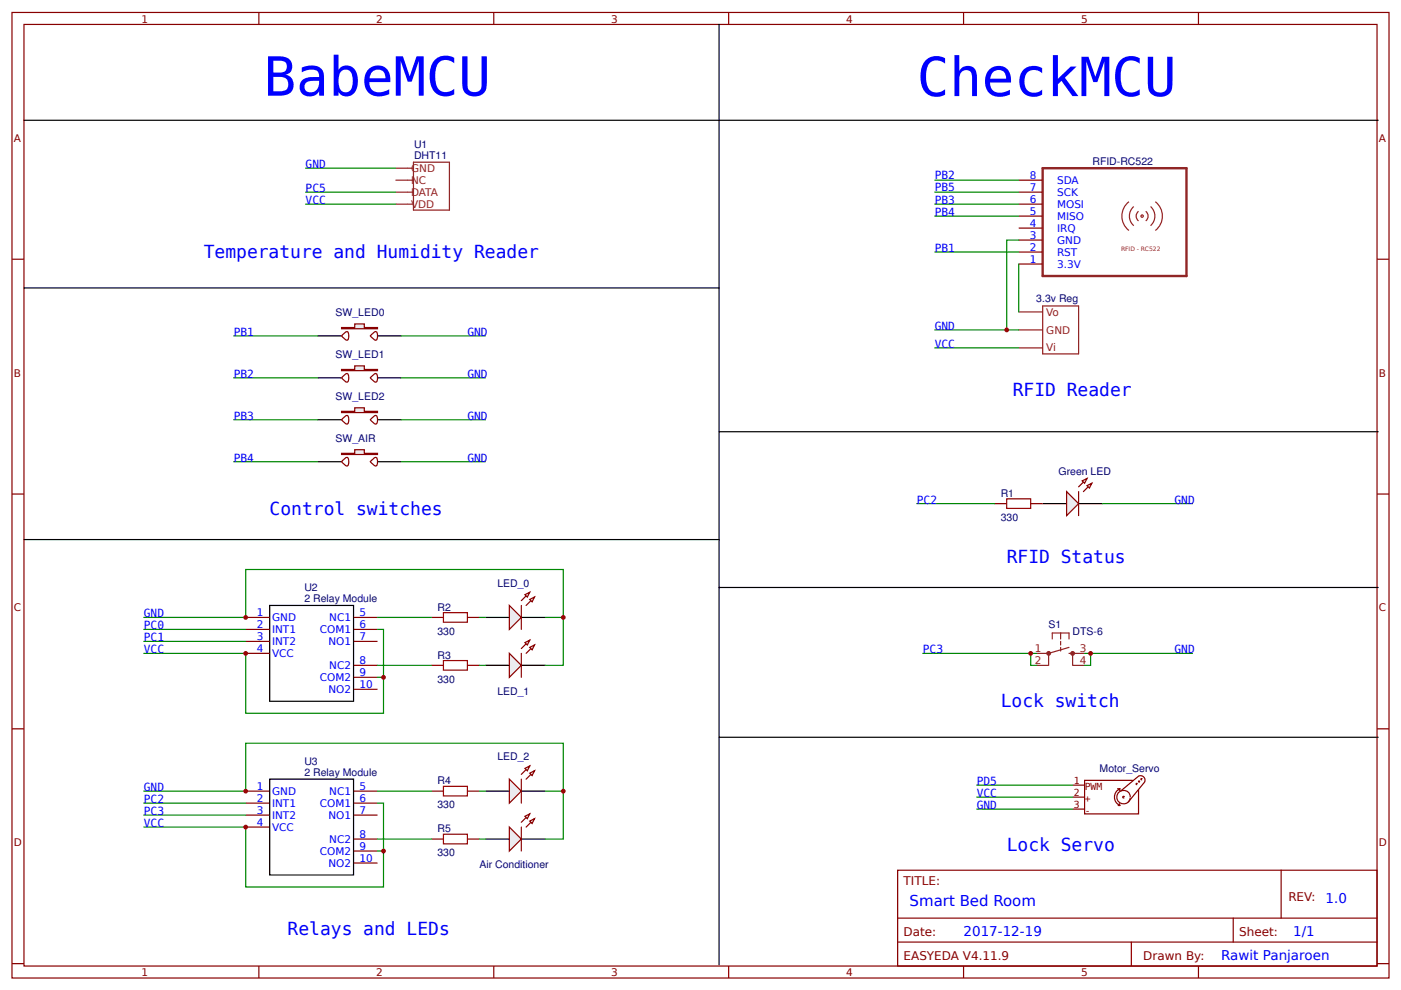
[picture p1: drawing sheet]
<svg xmlns="http://www.w3.org/2000/svg" width="312mm" height="220mm" viewBox="0 0 312 220" stroke-linecap="round" stroke-linejoin="round" font-family="sans-serif">
<g fill="none" stroke="#800" stroke-width=".27">
<path d="M2.7 2.8h306.4v214.9h-306.4zM5.3 5.4h301.1v209.7h-301.1zM57.6 2.8v2.6M109.9 2.8v2.6M162.2 2.8v2.6M214.4 2.8v2.6M266.7 2.8v2.6M2.7 57.7h2.6M226.7 40.1h5.3M226.7 42.8h5.3M226.7 45.4h5.3M226.7 48.1h5.3"/>
<path d="M226.7 50.8h5.3M226.7 56.1h5.3M226.7 58.8h5.3M226.7 53.4h5.3M306.4 57.7h2.7M2.7 110h2.6M306.4 110h2.7M2.7 162.3h2.6M306.4 162.3h2.7M199.8 193.7h106.6v21.4h-106.6zM285.1 193.7v10.7M2.7 214.5h2.6"/>
<path d="M57.6 215.1v2.6M109.9 215.1v2.6M162.2 215.1v2.6M199.8 204.4h106.6M199.8 209.7h106.6M214.4 215.1v2.6M251.8 209.7v5.4M266.7 215.1v2.6M274.4 204.4v5.3M306.4 214.5h2.7"/>
</g>
<path d="M232 37.4h32v24h-32z" fill="none" stroke="#8d2323" stroke-width=".53"/>
<g fill="none" stroke="#8d2323" stroke-width=".27">
<path d="M251.2 44.9a4 4 0 0 0 0 6.4M252.3 46a2.83 2.83 0 0 0 0 4.2M253.4 47a1.33 1.33 0 0 0 0 2.2M255 47a1.33 1.33 0 0 1 0 2.2M256 46a2.84 2.84 0 0 1 0 4.2M257.1 44.9a4 4 0 0 1 0 6.4M226.7 69.4h5.3M226.7 73.4h5.3M226.7 77.4h5.3M232 68.1h8v10.7h-8z"/>
<circle cx="254.2" cy="48.1" r=".27"/>
</g>
<path d="M208 40.1h18.7M208 42.8h18.7M208 45.4h18.7M208 48.1h18.7M208 56.1h18.7M226.7 53.4h-2.7v20h2.7M226.7 58.8v10.6M208 77.4h18.7M208 73.4h16" fill="none" stroke="#080" stroke-width=".27"/>
<circle cx="224" cy="73.4" r=".53" fill="#c00"/>
<g fill="none" stroke="#840000" stroke-width=".27">
<path d="M238.7 174.8h2.7M238.7 177.5h2.7M248.7 175.6h.5M248.8 179.3h.4M249.1 178.9l.1 .4M249.2 175.6l-.1 .4M249.2 175.6a2.03 2.03 0 0 0-1.2 1.9 2.03 2.03 0 0 0 1.2 1.8M249.4 176.1l4-3.3a.99 .99 0 0 1 1.1 .2 .99 .99 0 0 1 .2 1.1l-3.6 4.4M250.2 177.5l-.2-.2-.1 .1 .1 .2h.2M251.5 177.5a1.49 1.49 0 0 0-2.2-1.4 1.49 1.49 0 0 0-.1 2.6 1.49 1.49 0 0 0 2.3-1.1M252 173.7h-10.6v7.5h12v-5.3M253.1 174.5h-.3l.3 .1"/>
<path d="M253.6 174l-.2-.1 .2 .2M254.2 173.5l-.3-.1 .2 .1M238.7 180.1h2.7"/>
</g>
<path d="M205.4 145.5h24M230.7 145.5h-1.3v2.6h1.3M217.4 174.8h21.3M217.4 177.5h21.3M217.4 180.1h21.3" fill="none" stroke="#080" stroke-width=".27"/>
<path d="M230.7 145.5h2.7M233.4 145.5v2.6h-2.7M234.2 142.3v-1.4h3.7v1.4M236 140.9v1.4M236 142.8v.8M236 144.1v.8M237.9 145.5h3.5M237.9 144.1l-4.5 1.4M238.7 145.5v2.6h2.7" fill="none" stroke="#8d2323" stroke-width=".27"/>
<g fill="none" stroke="#8d2323" stroke-width=".53">
<circle cx="233.4" cy="145.5" r=".27"/>
<circle cx="238.7" cy="145.5" r=".27"/>
</g>
<circle cx="229.4" cy="145.5" r=".53" fill="#c00"/>
<path d="M241.4 145.5h1.3v2.6h-1.3M242.7 145.5h22.7" fill="none" stroke="#080" stroke-width=".27"/>
<circle cx="242.7" cy="145.5" r=".53" fill="#c00"/>
<path d="M232 112.1h5.4M240 112.1h5.4" fill="none" stroke="#000" stroke-width=".27"/>
<path d="M237.4 109.5l2.6 2.6-2.6 2.7z" fill="#efefef" stroke="#800" stroke-width=".27"/>
<path d="M241.9 106.5l-1.9 1.9M243 107.6l-1.9 1.9" fill="none" stroke="#800" stroke-width=".27"/>
<g fill="#efefef" stroke="#800" stroke-width=".27">
<path d="M241.9 108.1l1.1-.5-.6 1.1z"/>
<path d="M240.8 107.1l1.1-.6-.5 1.1z"/>
</g>
<path d="M221.4 112.1h2.6M229.4 112.1h2.6M240 109.5v5.3" fill="none" stroke="#800" stroke-width=".27"/>
<path d="M224 111.1h5.4v2.1h-5.4z" fill="none" stroke="#a00000" stroke-width=".27"/>
<path d="M68 37.4h20M68 42.8h20M68 45.4h20M204 112.1h17.4M245.4 112.1h20" fill="none" stroke="#080" stroke-width=".27"/>
<path d="M88 37.4h4M92 36.1h8v10.7h-8zM88 45.4h4M88 42.8h4M88 40.1h4" fill="none" stroke="#8d2323" stroke-width=".27"/>
<path d="M70.7 74.8h5.3M84 74.8h5.3" fill="none" stroke="#000" stroke-width=".27"/>
<path d="M76 72.9h2.9v-.8h2.2v.8h2.9v.3h-8z" fill="#efefef" stroke="#800" stroke-width=".27"/>
<path d="M76.3 74.4l.7-.5 .3-.1a1.59 1.59 0 0 1 0 1.9l-.7-.3-.6-.6zM82.7 74.4l.7-.5 .3-.1a1.59 1.59 0 0 1 0 1.9l-.7-.3-.6-.6z" fill="none" stroke="#800" stroke-width=".27"/>
<path d="M70.7 84.1h5.3M84 84.1h5.3" fill="none" stroke="#000" stroke-width=".27"/>
<path d="M76 82.3h2.9v-.8h2.2v.8h2.9v.2h-8z" fill="#efefef" stroke="#800" stroke-width=".27"/>
<path d="M76.3 83.8l.7-.6h.3a1.59 1.59 0 0 1 0 1.9l-.7-.3-.6-.7zM82.7 83.8l.7-.6h.3a1.59 1.59 0 0 1 0 1.9l-.7-.3-.6-.7z" fill="none" stroke="#800" stroke-width=".27"/>
<path d="M70.7 93.5h5.3M84 93.5h5.3" fill="none" stroke="#000" stroke-width=".27"/>
<path d="M76 91.6h2.9v-.8h2.2v.8h2.9v.3h-8z" fill="#efefef" stroke="#800" stroke-width=".27"/>
<path d="M76.3 93.1l.7-.6h.3a1.59 1.59 0 0 1 0 1.9l-.7-.3-.6-.6zM82.7 93.1l.7-.6h.3a1.59 1.59 0 0 1 0 1.9l-.7-.3-.6-.6z" fill="none" stroke="#800" stroke-width=".27"/>
<path d="M70.7 102.8h5.3M84 102.8h5.3" fill="none" stroke="#000" stroke-width=".27"/>
<path d="M76 100.9h2.9v-.8h2.2v.8h2.9v.3h-8z" fill="#efefef" stroke="#800" stroke-width=".27"/>
<path d="M76.3 102.4l.7-.5 .3-.1a1.59 1.59 0 0 1 0 1.9l-.7-.3-.6-.6zM82.7 102.4l.7-.5 .3-.1a1.59 1.59 0 0 1 0 1.9l-.7-.3-.6-.6zM54.7 137.5h5.3M78.7 137.5h5.3M54.7 140.1h5.3M54.7 142.8h5.3M54.7 145.5h5.3M78.7 140.1h5.3M78.7 142.8h5.3M78.7 148.1h5.3M78.7 150.8h5.3M78.7 153.5h5.3" fill="none" stroke="#800" stroke-width=".27"/>
<path d="M52 74.8h18.7M89.3 74.8h18.7M52 84.1h18.7M52 93.5h18.7M89.3 84.1h18.7M89.3 93.5h18.7M52 102.8h18.7M89.3 102.8h18.7" fill="none" stroke="#080" stroke-width=".27"/>
<path d="M60 134.8h18.7v21.3h-18.7zM108 137.5h5.3M116 137.5h5.3" fill="none" stroke="#000" stroke-width=".27"/>
<path d="M113.3 134.8l2.7 2.7-2.7 2.6z" fill="#efefef" stroke="#800" stroke-width=".27"/>
<path d="M117.9 131.9l-1.9 1.8M118.9 132.9l-1.8 1.9" fill="none" stroke="#800" stroke-width=".27"/>
<g fill="#efefef" stroke="#800" stroke-width=".27">
<path d="M117.9 133.5l1-.6-.5 1.1z"/>
<path d="M116.8 132.4l1.1-.5-.6 1z"/>
</g>
<path d="M96 137.5h2.7M104 137.5h2.7M116 134.8v5.3" fill="none" stroke="#800" stroke-width=".27"/>
<path d="M98.7 136.4h5.3v2.1h-5.3z" fill="none" stroke="#a00000" stroke-width=".27"/>
<path d="M84 137.5h12" fill="none" stroke="#080" stroke-width=".27"/>
<path d="M108 148.1h5.3M116 148.1h5.3" fill="none" stroke="#000" stroke-width=".27"/>
<path d="M113.3 145.5l2.7 2.6-2.7 2.7z" fill="#efefef" stroke="#800" stroke-width=".27"/>
<path d="M117.9 142.5l-1.9 1.9M118.9 143.6l-1.8 1.9" fill="none" stroke="#800" stroke-width=".27"/>
<g fill="#efefef" stroke="#800" stroke-width=".27">
<path d="M117.9 144.1l1-.5-.5 1.1z"/>
<path d="M116.8 143.1l1.1-.6-.6 1.1z"/>
</g>
<path d="M96 148.1h2.7M104 148.1h2.7M116 145.5v5.3" fill="none" stroke="#800" stroke-width=".27"/>
<path d="M98.7 147.1h5.3v2.1h-5.3z" fill="none" stroke="#a00000" stroke-width=".27"/>
<path d="M32 137.5h22.7v-10.7h70.6v21.3h-4M121.3 137.5h4M84 148.1h12" fill="none" stroke="#080" stroke-width=".27"/>
<circle cx="125.3" cy="137.5" r=".53" fill="#c00"/>
<path d="M84 140.1h1.3v18.7h-30.6v-13.3h-22.7M84 150.8h1.3" fill="none" stroke="#080" stroke-width=".27"/>
<circle cx="85.3" cy="150.8" r=".53" fill="#c00"/>
<path d="M106.7 137.5h1.3M106.7 148.1h1.3" fill="none" stroke="#080" stroke-width=".27"/>
<path d="M60 173.5h18.7v21.3h-18.7zM108 176.1h5.3M116 176.1h5.3" fill="none" stroke="#000" stroke-width=".27"/>
<path d="M54.7 176.1h5.3M54.7 178.8h5.3M78.7 176.1h5.3M78.7 178.8h5.3M54.7 181.5h5.3M54.7 184.1h5.3M78.7 181.5h5.3M78.7 186.8h5.3M78.7 189.5h5.3M78.7 192.1h5.3" fill="none" stroke="#800" stroke-width=".27"/>
<path d="M113.3 173.5l2.7 2.6-2.7 2.7z" fill="#efefef" stroke="#800" stroke-width=".27"/>
<path d="M117.9 170.5l-1.9 1.9M118.9 171.6l-1.8 1.9" fill="none" stroke="#800" stroke-width=".27"/>
<g fill="#efefef" stroke="#800" stroke-width=".27">
<path d="M117.9 172.1l1-.5-.5 1.1z"/>
<path d="M116.8 171.1l1.1-.6-.6 1.1z"/>
</g>
<path d="M96 176.1h2.7M104 176.1h2.7M116 173.5v5.3" fill="none" stroke="#800" stroke-width=".27"/>
<path d="M98.7 175.1h5.3v2.1h-5.3z" fill="none" stroke="#a00000" stroke-width=".27"/>
<path d="M84 176.1h12" fill="none" stroke="#080" stroke-width=".27"/>
<path d="M108 186.8h5.3M116 186.8h5.3" fill="none" stroke="#000" stroke-width=".27"/>
<path d="M113.3 184.1l2.7 2.7-2.7 2.7z" fill="#efefef" stroke="#800" stroke-width=".27"/>
<path d="M117.9 181.2l-1.9 1.9M118.9 182.3l-1.8 1.8" fill="none" stroke="#800" stroke-width=".27"/>
<g fill="#efefef" stroke="#800" stroke-width=".27">
<path d="M117.9 182.8l1-.5-.5 1z"/>
<path d="M116.8 181.7l1.1-.5-.6 1.1z"/>
</g>
<path d="M96 186.8h2.7M104 186.8h2.7M116 184.1v5.4" fill="none" stroke="#800" stroke-width=".27"/>
<path d="M98.7 185.7h5.3v2.2h-5.3z" fill="none" stroke="#a00000" stroke-width=".27"/>
<path d="M32 176.1h22.7v-10.6h70.6v21.3h-4M121.3 176.1h4M84 186.8h12" fill="none" stroke="#080" stroke-width=".27"/>
<circle cx="125.3" cy="176.1" r=".53" fill="#c00"/>
<path d="M84 178.8h1.3v18.7h-30.6v-13.4h-22.7M84 189.5h1.3" fill="none" stroke="#080" stroke-width=".27"/>
<circle cx="85.3" cy="189.5" r=".53" fill="#c00"/>
<path d="M32 140.1h22.7M32 142.8h22.7M106.7 176.1h1.3M106.7 186.8h1.3" fill="none" stroke="#080" stroke-width=".27"/>
<g fill="#c00">
<circle cx="54.7" cy="145.5" r=".53"/>
<circle cx="54.7" cy="137.5" r=".53"/>
<circle cx="54.7" cy="176.1" r=".53"/>
</g>
<path d="M32 178.8h22.7M32 181.5h22.7" fill="none" stroke="#080" stroke-width=".27"/>
<circle cx="54.7" cy="184.1" r=".53" fill="#c00"/>
<path d="M160 5.4v209.4M5.3 26.8h301.4M5.3 64.1h154.7M160 96.1h146.7M5.3 120.1h154.7M160 130.8h146.7M160 164.1h146.7" fill="none" stroke="#000" stroke-width=".27"/>
<g font-size="12" fill="#00f">
<text x="58.7" y="21.3">BabeMCU</text>
<text x="204" y="21.4">CheckMCU</text>
</g>
<g font-size="4" fill="#00f">
<text x="45.3" y="57.4">Temperature and Humidity Reader</text>
<text x="225.4" y="88.1">RFID Reader</text>
<text x="60" y="114.7">Control switches</text>
<text x="224" y="125.4">RFID Status</text>
<text x="222.7" y="157.4">Lock switch</text>
<text x="224" y="189.4">Lock Servo</text>
<text x="64" y="208.1">Relays and LEDs</text>
</g>
<text font-size="3.3" fill="#00f" x="202.4" y="201.7">Smart Bed Room</text>
<g font-size="3" fill="#00f">
<text x="295" y="200.9">1.0</text>
<text x="214.4" y="208.4">2017-12-19</text>
<text x="287.8" y="208.4">1/1</text>
<text x="271.8" y="213.7">Rawit Panjaroen</text>
</g>
<g font-size="2.7" fill="#800">
<text x="201.1" y="196.9">TITLE:</text>
<text x="286.7" y="200.7">REV:</text>
<text x="201.1" y="208.4">Date:</text>
<text x="275.8" y="208.4">Sheet:</text>
<text x="201.1" y="213.7">EASYEDA V4.11.9</text>
<text x="254.4" y="213.7">Drawn By:</text>
</g>
<g font-size="2.5" fill="#00f">
<text x="68" y="37.4">GND</text>
<text x="208" y="39.9">PB2</text>
<text x="68" y="42.8">PC5</text>
<text x="68" y="45.4">VCC</text>
<text x="208" y="42.6">PB5</text>
<text x="208" y="45.4">PB3</text>
<text x="208" y="48.1">PB4</text>
<text x="208" y="56.1">PB1</text>
<text x="52" y="74.8">PB1</text>
<text x="104" y="74.8">GND</text>
<text x="208" y="73.5">GND</text>
<text x="208" y="77.5">VCC</text>
<text x="52" y="84.1">PB2</text>
<text x="104" y="84.1">GND</text>
<text x="52" y="93.5">PB3</text>
<text x="104" y="93.5">GND</text>
<text x="52" y="102.8">PB4</text>
<text x="104" y="102.8">GND</text>
<text x="204" y="112.1">PC2</text>
<text x="261.4" y="112.1">GND</text>
<text x="32" y="137.5">GND</text>
<text x="32" y="140.1">PC0</text>
<text x="32" y="142.8">PC1</text>
<text x="32" y="145.5">VCC</text>
<text x="205.4" y="145.5">PC3</text>
<text x="261.4" y="145.5">GND</text>
<text x="32" y="176.1">GND</text>
<text x="32" y="178.8">PC2</text>
<text x="217.4" y="174.8">PD5</text>
<text x="217.4" y="177.5">VCC</text>
<text x="32" y="181.5">PC3</text>
<text x="32" y="184.1">VCC</text>
<text x="217.4" y="180.1">GND</text>
</g>
<g font-size="2.3" fill="#800">
<text x="31.5" y="5">1</text>
<text x="83.7" y="5">2</text>
<text x="136" y="5">3</text>
<text x="188.3" y="5">4</text>
<text x="240.6" y="5">5</text>
<text x="3.1" y="31.6">A</text>
<text x="306.8" y="31.6">A</text>
<text x="3.1" y="83.9">B</text>
<text x="306.8" y="83.9">B</text>
<text x="3.1" y="136.1">C</text>
<text x="306.8" y="136.1">C</text>
<text x="3.1" y="188.4">D</text>
<text x="306.8" y="188.4">D</text>
<text x="31.5" y="217.3">1</text>
<text x="83.7" y="217.3">2</text>
<text x="136" y="217.3">3</text>
<text x="188.3" y="217.3">4</text>
<text x="240.6" y="217.3">5</text>
</g>
<g font-size="2.3" fill="#000080">
<text x="92.1" y="35.3">DHT11</text>
<text x="92.1" y="32.9">U1</text>
<text x="243.1" y="36.6">RFID-RC522</text>
<text x="74.7" y="70.4">SW_LED0</text>
<text x="230.6" y="67.3">3.3v Reg</text>
<text x="74.7" y="79.7">SW_LED1</text>
<text x="74.7" y="89.1">SW_LED2</text>
<text x="74.7" y="98.4">SW_AIR</text>
<text x="235.6" y="105.7">Green LED</text>
<text x="222.7" y="110.6">R1</text>
<text x="222.7" y="116">330</text>
<text x="67.7" y="131.6">U2</text>
<text x="110.7" y="130.6">LED_0</text>
<text x="67.7" y="134">2 Relay Module</text>
<text x="97.3" y="136">R2</text>
<text x="97.3" y="141.3">330</text>
<text x="233.4" y="139.7">S1</text>
<text x="238.7" y="141.3">DTS-6</text>
<text x="97.3" y="146.6">R3</text>
<text x="97.3" y="152">330</text>
<text x="110.7" y="154.6">LED_1</text>
<text x="67.7" y="172.7">2 Relay Module</text>
<text x="67.7" y="170.2">U3</text>
<text x="110.7" y="169.3">LED_2</text>
<text x="244.7" y="171.9">Motor_Servo</text>
<text x="97.3" y="180">330</text>
<text x="97.3" y="174.6">R4</text>
<text x="97.3" y="185.3">R5</text>
<text x="97.3" y="190.7">330</text>
<text x="106.7" y="193.4">Air Conditioner</text>
</g>
<g font-size="2.3" fill="#8d2323">
<text x="91.5" y="40.9">NC</text>
<text x="91.5" y="38.2">GND</text>
<text x="91.5" y="46.2">VDD</text>
<text x="91.5" y="43.6">DATA</text>
<text x="232.8" y="70.2">Vo</text>
<text x="232.8" y="74.2">GND</text>
<text x="232.8" y="78.2">Vi</text>
<text x="230.3" y="145.2">1</text>
<text x="230.3" y="147.9">2</text>
<text x="240.3" y="145.2">3</text>
<text x="240.3" y="147.9">4</text>
</g>
<g font-size="2.3" fill="#00f">
<text x="229.2" y="39.8">8</text>
<text x="235.2" y="40.9">SDA</text>
<text x="229.2" y="42.5">7</text>
<text x="229.2" y="45.2">6</text>
<text x="229.2" y="47.8">5</text>
<text x="235.2" y="43.6">SCK</text>
<text x="235.2" y="46.2">MOSI</text>
<text x="229.2" y="50.5">4</text>
<text x="229.2" y="53.2">3</text>
<text x="235.2" y="48.9">MISO</text>
<text x="235.2" y="51.6">IRQ</text>
<text x="229.2" y="55.8">2</text>
<text x="229.2" y="58.5">1</text>
<text x="235.2" y="56.9">RST</text>
<text x="235.2" y="59.6">3.3V</text>
<text x="235.2" y="54.2">GND</text>
<text x="57.2" y="137.2">1</text>
<text x="80" y="137.2">5</text>
<text x="57.2" y="139.9">2</text>
<text x="57.2" y="142.5">3</text>
<text x="60.5" y="138.3">GND</text>
<text x="60.5" y="140.9">INT1</text>
<text x="60.5" y="143.6">INT2</text>
<text x="71.2" y="140.9">COM1</text>
<text x="73.1" y="143.6">NO1</text>
<text x="73.3" y="138.3">NC1</text>
<text x="80" y="139.9">6</text>
<text x="80" y="142.5">7</text>
<text x="57.2" y="145.2">4</text>
<text x="60.5" y="146.3">VCC</text>
<text x="73.3" y="148.9">NC2</text>
<text x="80" y="147.9">8</text>
<text x="71.2" y="151.6">COM2</text>
<text x="73.1" y="154.3">NO2</text>
<text x="80" y="150.5">9</text>
<text x="80" y="153.2">10</text>
<text x="57.2" y="175.9">1</text>
<text x="57.2" y="178.5">2</text>
<text x="60.5" y="176.9">GND</text>
<text x="60.5" y="179.6">INT1</text>
<text x="71.2" y="179.6">COM1</text>
<text x="73.3" y="176.9">NC1</text>
<text x="80" y="178.5">6</text>
<text x="80" y="175.9">5</text>
<text x="57.2" y="181.2">3</text>
<text x="57.2" y="183.9">4</text>
<text x="60.5" y="182.3">INT2</text>
<text x="60.5" y="184.9">VCC</text>
<text x="73.1" y="182.3">NO1</text>
<text x="80" y="181.2">7</text>
<text x="71.2" y="190.3">COM2</text>
<text x="73.3" y="187.6">NC2</text>
<text x="80" y="189.2">9</text>
<text x="80" y="186.5">8</text>
<text x="80" y="191.9">10</text>
<text x="73.1" y="192.9">NO2</text>
</g>
<g font-size="2.2" fill="#840000">
<text x="239" y="174.5">1</text>
<text x="239" y="177.2">2</text>
<text x="239" y="179.9">3</text>
<text x="241.4" y="175.9">PWM</text>
<text x="241.4" y="178.6">+</text>
<text x="241.4" y="181.3">-</text>
</g>
<text font-size="1.3" fill="#8d2323" x="249.5" y="55.8">RFID - RC522</text>
</svg>
